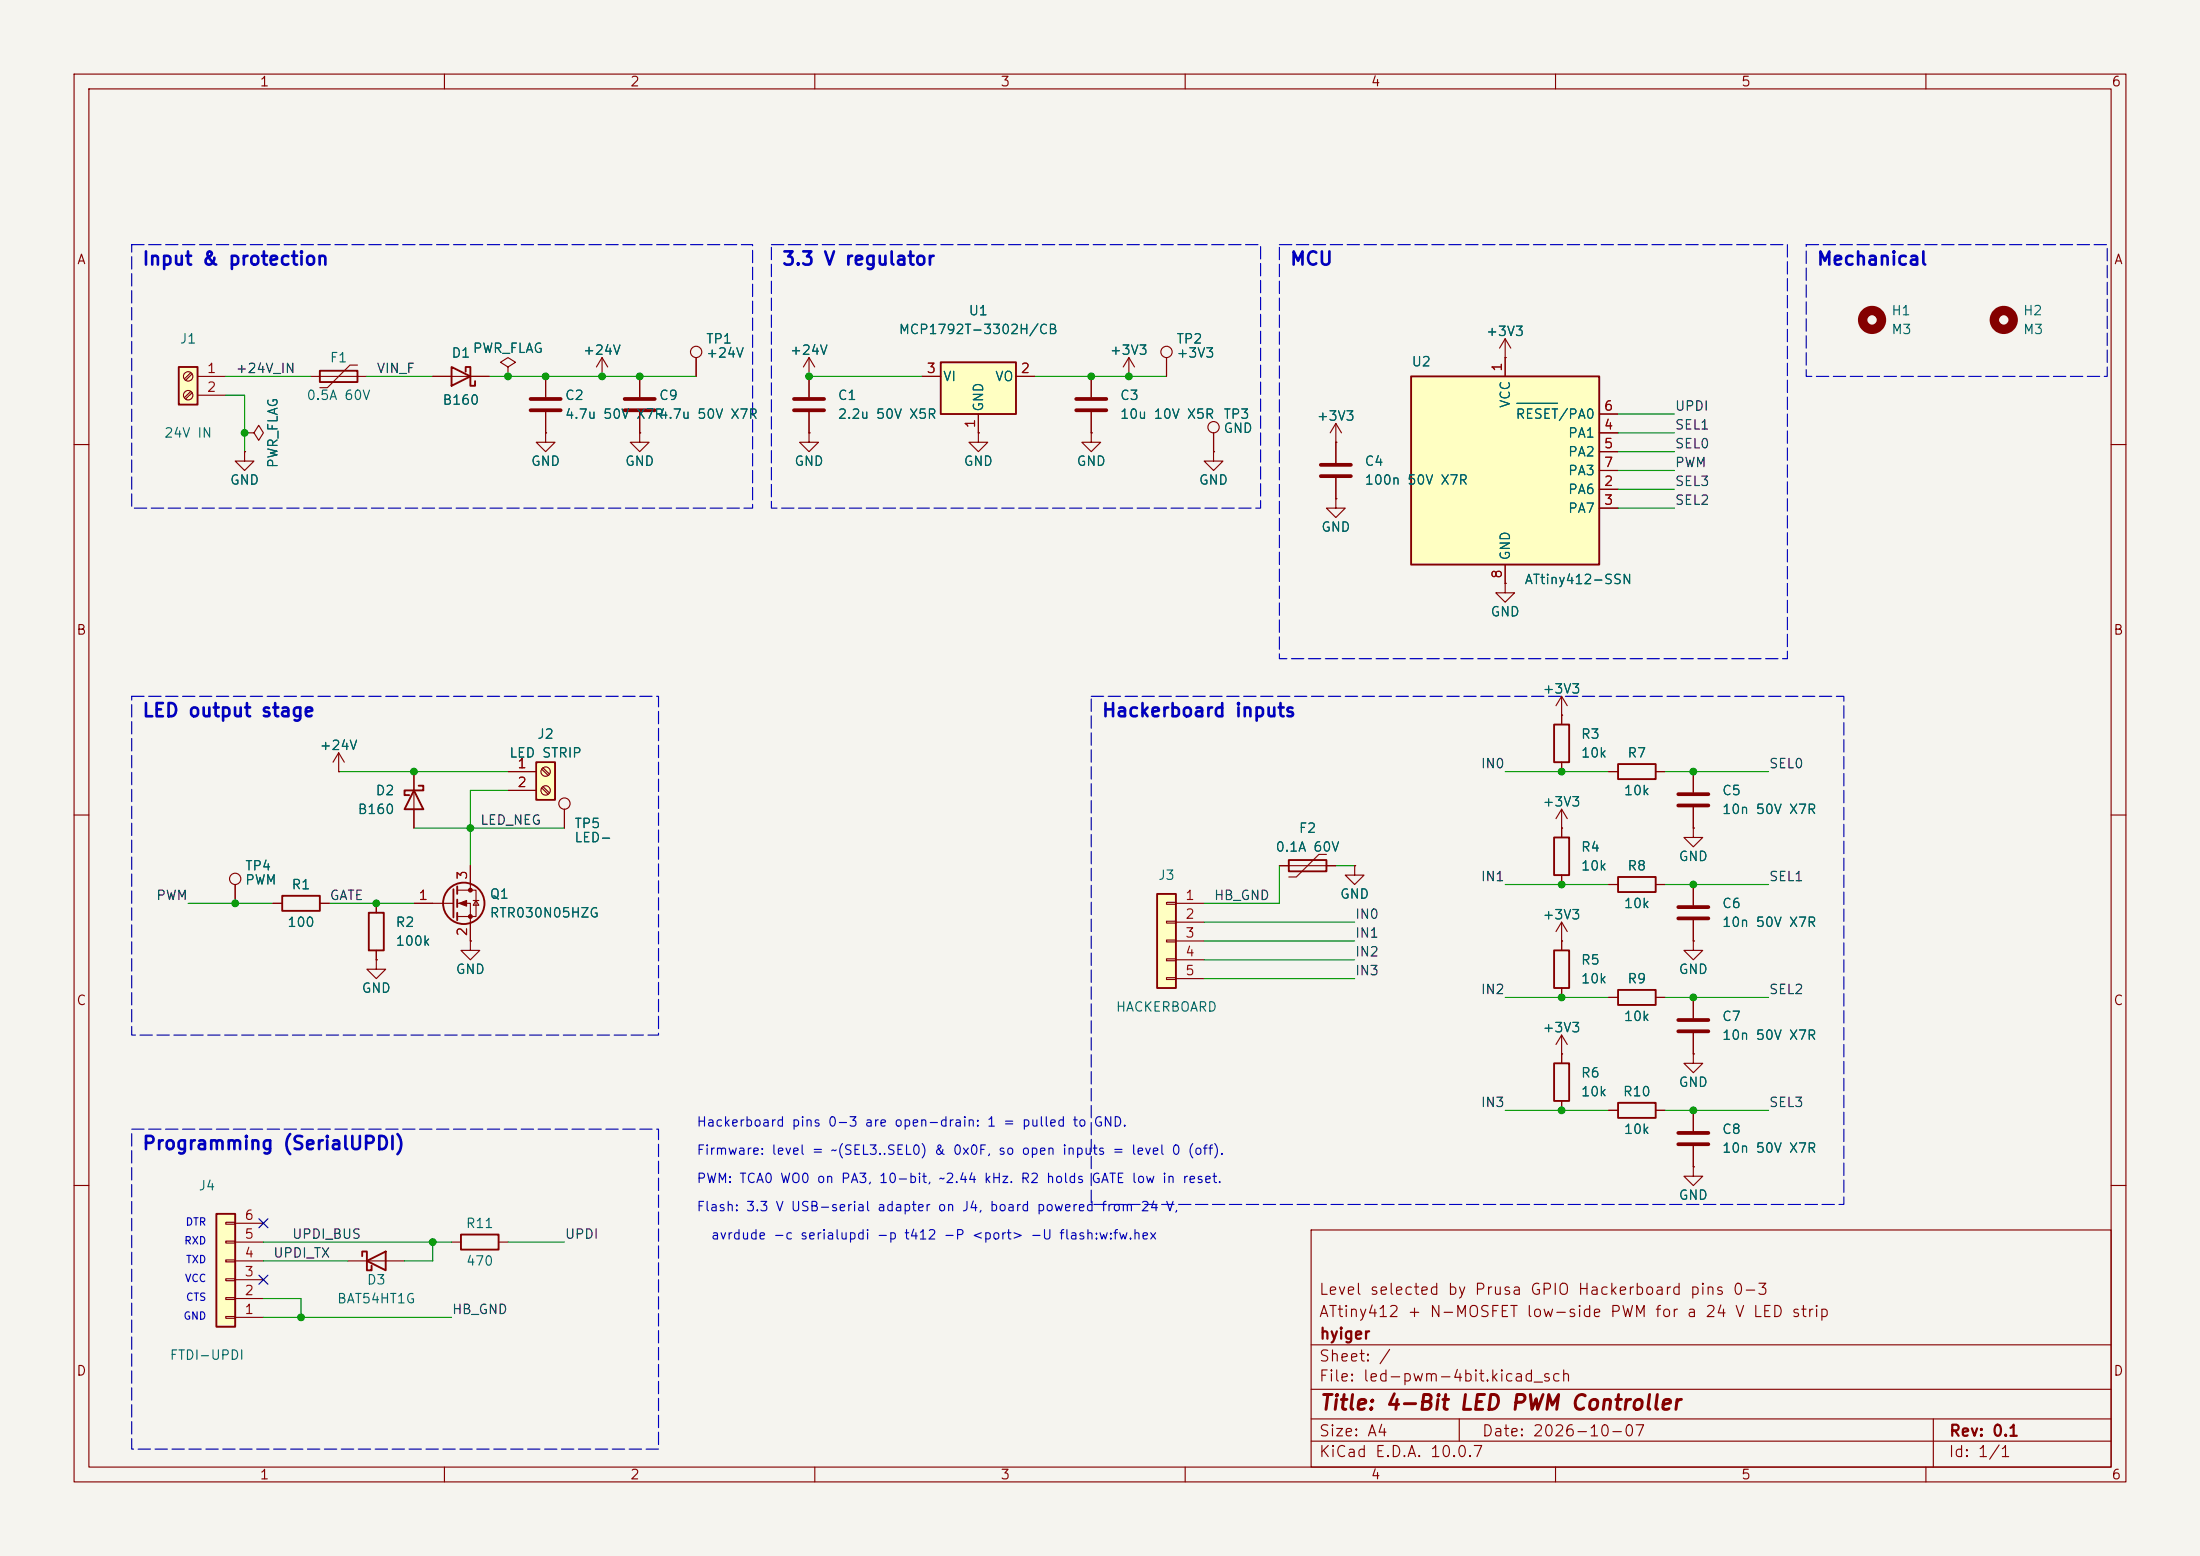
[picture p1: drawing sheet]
<svg xmlns="http://www.w3.org/2000/svg" width="297mm" height="210mm" viewBox="0 0 297 210" stroke-linecap="round" stroke-linejoin="round" font-family="sans-serif">
<path d="M0 0h297v210h-297z" fill="#f5f4ef" stroke="#f5f4ef" stroke-width=".14"/>
<g fill="none" stroke="#840000" stroke-width=".15">
<path d="M10 10h277v190h-277zM12 12h273v186h-273zM60 10v2M110 10v2M160 10v2M210 10v2M260 10v2M109.2 50.8h.1M109.2 48.3l-.7 1.2M109.2 48.3l.8 1.2M109.2 48.3v5.3M109.2 55.6v2.8"/>
<path d="M132.1 58.4v1.3h1.2l-1.2 1.3-1.3-1.3h1.3M132.1 58.4h.1M147.3 58.4v1.3h1.3l-1.3 1.3-1.3-1.3h1.3M147.3 58.4h.1M147.3 50.8v2.8M147.3 55.6v2.8M152.4 50.8h.1M152.4 48.3l-.8 1.2M152.4 48.3l.8 1.2M152.4 48.3v2.5M157.5 48.3v2.5M10 60h2"/>
<path d="M163.8 61v1.2h1.3l-1.3 1.3-1.2-1.3h1.2M163.8 61h.1M285 60h2M210.8 96.5h.1M210.8 94l-.7 1.3M210.8 94l.8 1.3M210.8 94v2.5M10 110h2M210.8 111.8h.1M210.8 109.2v2.6M210.8 109.2l-.7 1.3M210.8 109.2l.8 1.3"/>
<path d="M285 110h2M50.8 129.5v1.3h1.3l-1.3 1.3-1.3-1.3h1.3M50.8 129.5h.1M217.2 149.9h1.2M223.5 149.9h1.3M228.6 157.5v1.3h1.3l-1.3 1.2-1.3-1.2h1.3M228.6 157.5h.1M228.6 149.9v2.8M228.6 154.7v2.8M10 160h2M177 166h108v32h-108zM285 160h2"/>
<path d="M60 198v2M110 198v2M160 198v2M177 194.5h108M177 191.5h108M177 187.5h108M177 181.5h108M197 191.5v3M210 198v2M260 198v2M261 191.5v6.5"/>
<circle cx="157.5" cy="47.5" r=".76"/>
</g>
<path d="M107.2 53.8h4.1M107.2 55.4h4.1M145.3 53.8h4.1M145.3 55.4h4.1M226.6 152.9h4M226.6 154.4h4" fill="none" stroke="#840000" stroke-width=".51"/>
<path d="M218.4 148.8h5.1v2.1h-5.1z" fill="none" stroke="#840000" stroke-width=".25"/>
<path d="M127 48.9h10.2v7h-10.2z" fill="#ffffc2"/>
<path d="M127 48.9h10.2v7h-10.2z" fill="none" stroke="#840000" stroke-width=".25"/>
<path d="M109.2 58.4v1.3h1.3l-1.3 1.3-1.3-1.3h1.3M109.2 58.4h.1M124.5 50.8h2.5M132.1 55.9v2.5M137.2 50.8h2.5" fill="none" stroke="#840000" stroke-width=".15"/>
<path d="M156.2 120.7h2.5v12.7h-2.5z" fill="#ffffc2"/>
<path d="M61 49.5l2.5 1.3-2.5 1.3zM62.9 50.2v-.7h.6v2.6h.6v-.7M209.8 97.8h2v5.1h-2zM174 116.1h5.1v1.5h-5.1zM209.8 113h2v5.1h-2zM218.4 103.1h5.1v2.1h-5.1zM218.4 118.4h5.1v2h-5.1zM156.2 120.7h2.5v12.7h-2.5zM209.8 128.3h2v5.1h-2zM218.4 133.6h5.1v2h-5.1z" fill="none" stroke="#840000" stroke-width=".25"/>
<g fill="none" stroke="#840000" stroke-width=".15">
<path d="M58.4 50.8h7.6M68.6 49.5l1-.6-1-.6-1 .6 1 .6v1.3M68.6 50.8h.1M73.7 50.8v2.8M73.7 55.6v2.8M81.3 50.8h.1M81.3 48.3l-.8 1.2M81.3 48.3l.7 1.2M81.3 48.3v2.5M210.8 96.5v1.3M172.7 116.8h7.6M179.1 115.3h-1l-3.1 3.1h-1"/>
<path d="M182.9 116.8v1.3h1.2l-1.2 1.3-1.3-1.3h1.3M182.9 116.8h.1M210.8 102.9v1.2M210.8 111.8v1.2M210.8 118.1v1.3M217.2 104.1h1.2M217.2 119.4h1.2M223.5 104.1h1.3M223.5 119.4h1.3M228.6 104.1v2.8M228.6 109v2.8M157.5 121.8h1.2v.2h-1.2z"/>
<path d="M157.5 124.3h1.2v.3h-1.2zM157.5 126.9h1.2v.2h-1.2zM157.5 129.4h1.2v.3h-1.2zM157.5 132h1.2v.2h-1.2zM158.7 121.9h3.9M158.7 124.5h3.9M158.7 127h3.9M158.7 129.5h3.9M158.7 132.1h3.9M210.8 127h.1M210.8 124.5v3.8M210.8 133.4v1.2"/>
<path d="M210.8 124.5l-.7 1.2M210.8 124.5l.8 1.2M217.2 134.6h1.2M223.5 134.6h1.3M228.6 127v1.3h1.3l-1.3 1.2-1.3-1.2h1.3M228.6 127h.1"/>
</g>
<path d="M71.6 53.8h4.1M71.6 55.4h4.1M226.6 107.2h4M226.6 108.7h4" fill="none" stroke="#840000" stroke-width=".51"/>
<path d="M24.1 49.5h2.6v5.1h-2.6z" fill="#ffffc2"/>
<path d="M24.1 49.5h2.6v5.1h-2.6zM43.2 50h5.1v1.6h-5.1zM209.8 143.5h2v5.1h-2z" fill="none" stroke="#840000" stroke-width=".25"/>
<g fill="none" stroke="#840000" stroke-width=".15">
<path d="M25.8 50.3l-.9 .8M25.8 52.8l-.9 .9M25.9 50.5l-.8 .8M25.9 53l-.8 .8M26.7 50.8h3.8M26.7 53.3h3.8M33 58.4h1.3l.6-1 .7 1-.7 1-.6-1M33 58.4h.1M41.9 50.8h7.6M48.3 49.3h-1.1l-3 3h-1M73.7 58.4v1.3h1.2l-1.2 1.3-1.3-1.3h1.3M73.7 58.4h.1"/>
<path d="M86.4 58.4v1.3h1.2l-1.2 1.3-1.3-1.3h1.3M86.4 58.4h.1M86.4 50.8v2.8M86.4 55.6v2.8M94 48.3v2.5M180.3 59.7h.1M180.3 57.2l-.7 1.2M180.3 57.2l.8 1.2M180.3 57.2v2.5M203.2 48.3h.1M203.2 45.7l-.8 1.3M203.2 45.7l.8 1.3"/>
<path d="M203.2 45.7v2.6M33 61v1.2h1.3l-1.3 1.3-1.3-1.3h1.3M33 61h.1M180.3 67.3v1.3h1.3l-1.3 1.3-1.2-1.3h1.2M180.3 67.3h.1M203.2 78.7v1.3h1.3l-1.3 1.3-1.3-1.3h1.3M203.2 78.7h.1M228.6 119.4v2.8M210.8 139.7l-.7 1.3M210.8 139.7l.8 1.3M210.8 139.7v3.8M228.6 124.2v2.8"/>
<path d="M210.8 142.2h.1M210.8 148.6v1.3"/>
<circle cx="25.4" cy="50.8" r=".63"/>
<circle cx="25.4" cy="53.3" r=".63"/>
<circle cx="94" cy="47.5" r=".76"/>
</g>
<path d="M84.3 53.8h4.1M84.3 55.4h4.1M226.6 122.4h4M226.6 124h4" fill="none" stroke="#840000" stroke-width=".51"/>
<path d="M190.5 50.8h25.4v25.4h-25.4z" fill="#ffffc2"/>
<path d="M190.5 50.8h25.4v25.4h-25.4zM55.9 106.7l1.2 2.5h-2.5zM56.5 106h.6v.7h-2.5v.6h.6M49.8 123.2h2v5.1h-2zM48.9 169.5v-.6h.6v2.6h.7v-.7M49.5 170.2l2.6-1.3v2.6zM62.2 166.6h5.1v2.1h-5.1z" fill="none" stroke="#840000" stroke-width=".25"/>
<g fill="none" stroke="#840000" stroke-width=".15">
<path d="M163.8 58.4v2.6M180.3 59.7v2.8M203.2 48.3v2.5M215.9 58.4h2.5M215.9 55.9h2.5M180.3 64.5v2.8M203.2 76.2v2.5M215.9 66h2.5M215.9 68.6h2.5M215.9 61h2.5M215.9 63.5h2.5M55.9 104.1v7.7"/>
<path d="M228.6 111.8v1.2h1.3l-1.3 1.3-1.3-1.3h1.3M228.6 111.8h.1M50.8 121.9v1.3M50.8 128.3v1.2M228.6 134.6v2.8M228.6 139.4v2.8M228.6 142.2v1.3h1.3l-1.3 1.3-1.3-1.3h1.3M228.6 142.2h.1M47 170.2h7.6M61 167.6h1.2M67.3 167.6h1.3"/>
<circle cx="163.8" cy="57.7" r=".76"/>
</g>
<path d="M204.8 54.4h5.5" fill="none" stroke="#006464" stroke-width=".15"/>
<path d="M178.3 62.7h4.1M178.3 64.3h4.1M226.6 137.7h4M226.6 139.2h4" fill="none" stroke="#840000" stroke-width=".51"/>
<g fill="none" stroke="#840000" stroke-width="1.3">
<circle cx="252.7" cy="43.2" r="1.27"/>
<circle cx="270.5" cy="43.2" r="1.27"/>
</g>
<path d="M29.2 163.8h2.5v15.3h-2.5z" fill="#ffffc2"/>
<g fill="none" stroke="#840000" stroke-width=".25">
<path d="M61.7 119.6v1.1M61.2 120v3.8M61.7 121.4v1M61.7 123.2v1M29.2 163.8h2.5v15.3h-2.5z"/>
<circle cx="62.6" cy="121.9" r="2.79"/>
</g>
<g fill="none" stroke="#840000" stroke-width=".15">
<path d="M63.5 116.8v3.3M76.2 109.2v2.6M55.9 121.9h5.3M61.7 120.1h2.6v3.6h-2.6M61.7 121.9h1.8v5.1M63.9 121.5h.7M64.3 121.5l.3 .7h-.7zM30.5 177.7h1.2v.2h-1.2zM30.5 175.1h1.2v.3h-1.2zM30.5 172.6h1.2v.2h-1.2zM30.5 170.1h1.2v.2h-1.2zM30.5 167.5h1.2v.3h-1.2z"/>
<path d="M30.5 165h1.2v.2h-1.2zM31.7 177.8h3.9M31.7 175.3h3.9M31.7 172.7h3.9M31.7 170.2h3.9M31.7 167.6h3.9M31.7 165.1h3.9"/>
<circle cx="76.2" cy="108.5" r=".76"/>
</g>
<g fill="#840000" stroke="#840000" stroke-width=".15">
<path d="M62 121.9l1-.4v.8z"/>
<circle cx="63.5" cy="120.1" r=".25"/>
<circle cx="63.5" cy="123.7" r=".25"/>
</g>
<path d="M72.4 102.9h2.5v5.1h-2.5z" fill="#ffffc2"/>
<path d="M72.4 102.9h2.5v5.1h-2.5zM38.1 120.9h5.1v2h-5.1z" fill="none" stroke="#840000" stroke-width=".25"/>
<g fill="none" stroke="#840000" stroke-width=".15">
<path d="M33 58.4h.1M58.4 50.8h2.6M63.5 50.8h2.5M68.6 50.8h.1M73.7 58.4h.1M73.7 50.8v2.8M73.7 55.6v2.8M81.3 50.8h.1M86.4 58.4h.1M86.4 50.8v2.8M86.4 55.6v2.8M94 48.3v2.5"/>
<path d="M109.2 58.4h.1M109.2 50.8h.1M109.2 50.8v2.8M109.2 55.6v2.8M124.5 50.8h2.5M132.1 58.4h.1M132.1 55.9v2.5M137.2 50.8h2.5M147.3 58.4h.1M147.3 50.8v2.8M147.3 55.6v2.8M152.4 50.8h.1"/>
<path d="M157.5 48.3v2.5M163.8 58.4v2.6M180.3 59.7h.1M180.3 59.7v2.8M203.2 48.3h.1M203.2 48.3v2.5M215.9 58.4h2.5M215.9 55.9h2.5M33 61h.1M163.8 61h.1M180.3 67.3h.1M180.3 64.5v2.8"/>
<path d="M203.2 78.7h.1M203.2 76.2v2.5M215.9 66h2.5M215.9 68.6h2.5M215.9 61h2.5M215.9 63.5h2.5M210.8 96.5h.1M210.8 96.5v1.3M31.7 119.4v2.5M45.7 104.1h.1M45.7 101.6l-.7 1.3M45.7 101.6l.8 1.3"/>
<path d="M45.7 101.6v2.5M55.9 104.1v2.6M55.9 109.2v2.6M63.5 116.8v2.6M68.6 104.1h3.8M68.6 106.7h3.8M73.1 103.8l.9 .8M73.1 106.3l.9 .9M73.3 103.6l.9 .9M73.3 106.2l.9 .8M76.2 109.2v2.6M172.7 116.8h1.3"/>
<path d="M179.1 116.8h1.2M182.9 116.8h.1M210.8 111.8h.1M210.8 102.9v1.2M210.8 111.8v1.2M210.8 118.1v1.3M217.2 104.1h1.2M217.2 119.4h1.2M223.5 104.1h1.3M223.5 119.4h1.3M228.6 111.8h.1M228.6 104.1v2.8"/>
<path d="M228.6 109v2.8M228.6 119.4v2.8M36.8 121.9h1.3M43.2 121.9h1.2M50.8 129.5h.1M50.8 121.9v1.3M50.8 128.3v1.2M55.9 121.9h2.5M63.5 127v1.3h1.3l-1.3 1.2-1.3-1.2h1.3M63.5 127h.1M63.5 124.5v2.5M210.8 127h.1"/>
<path d="M210.8 127v1.3M210.8 133.4v1.2M217.2 134.6h1.2M223.5 134.6h1.3M228.6 127h.1M228.6 124.2v2.8M228.6 134.6v2.8M228.6 139.4v2.8M210.8 142.2h.1M210.8 142.2v1.3M210.8 148.6v1.3M217.2 149.9h1.2"/>
<path d="M223.5 149.9h1.3M228.6 157.5h.1M228.6 142.2h.1M228.6 149.9v2.8M228.6 154.7v2.8"/>
<circle cx="31.7" cy="118.6" r=".76"/>
<circle cx="73.7" cy="106.7" r=".63"/>
<circle cx="73.7" cy="104.1" r=".63"/>
</g>
<g fill="none" stroke="#009600" stroke-width=".15">
<path d="M30.5 50.8h11.4M30.5 53.3h2.5v7.7M49.5 50.8h8.9M66 50.8h28M109.2 50.8h15.3M139.7 50.8h17.8M218.4 55.9h7.7M218.4 58.4h7.7M218.4 68.6h7.7M218.4 63.5h7.7M218.4 61h7.7M218.4 66h7.7"/>
<path d="M45.7 104.1h22.9M55.9 111.8h20.3M68.6 106.7h-5.1v10.1M172.7 116.8v5.1h-10.1M180.3 116.8h2.6M203.2 104.1h14M203.2 119.4h14M224.8 104.1h14M224.8 119.4h14M25.4 121.9h11.4M44.4 121.9h11.5M162.6 132.1h20.3"/>
<path d="M162.6 129.5h20.3M162.6 127h20.3M162.6 124.5h20.3M203.2 134.6h14M224.8 134.6h14M203.2 149.9h14M224.8 149.9h14M35.6 177.8h25.4M35.6 170.2h11.4M35.6 167.6h25.4M35.6 175.3h5v2.5M58.4 167.6v2.6h-3.8"/>
<path d="M68.6 167.6h7.6"/>
</g>
<path d="M35 172.1l1.2 1.2M35 164.5l1.2 1.2M36.2 172.1l-1.2 1.2M36.2 164.5l-1.2 1.2" fill="none" stroke="#000084" stroke-width=".15"/>
<path d="M17.8 33h83.8v35.6h-83.8zM104.1 33h66.1v35.6h-66.1zM172.7 33h68.6v55.9h-68.6zM243.8 33h40.7v17.8h-40.7zM17.8 94h71.1v45.7h-71.1zM147.3 94h101.6v68.6h-101.6zM17.8 152.4h71.1v43.2h-71.1z" fill="none" stroke="#0000c2" stroke-width=".15" stroke-dasharray="1.7 .6"/>
<path d="M204.8 54.4h5.5" fill="none" stroke="#006464" stroke-width=".15"/>
<g fill="#009600" stroke="#009600" stroke-width=".14">
<circle cx="210.8" cy="119.4" r=".46"/>
<circle cx="210.8" cy="104.1" r=".46"/>
<circle cx="33" cy="58.4" r=".46"/>
<circle cx="81.3" cy="50.8" r=".46"/>
<circle cx="73.7" cy="50.8" r=".46"/>
<circle cx="68.6" cy="50.8" r=".46"/>
<circle cx="40.6" cy="177.8" r=".46"/>
<circle cx="58.4" cy="167.6" r=".46"/>
<circle cx="228.6" cy="104.1" r=".46"/>
<circle cx="31.7" cy="121.9" r=".46"/>
<circle cx="50.8" cy="121.9" r=".46"/>
<circle cx="63.5" cy="111.8" r=".46"/>
<circle cx="55.9" cy="104.1" r=".46"/>
<circle cx="228.6" cy="149.9" r=".46"/>
<circle cx="228.6" cy="134.6" r=".46"/>
<circle cx="228.6" cy="119.4" r=".46"/>
<circle cx="210.8" cy="149.9" r=".46"/>
<circle cx="210.8" cy="134.6" r=".46"/>
<circle cx="86.4" cy="50.8" r=".46"/>
<circle cx="109.2" cy="50.8" r=".46"/>
<circle cx="152.4" cy="50.8" r=".46"/>
<circle cx="147.3" cy="50.8" r=".46"/>
</g>
<text font-size="2" fill="#840000" x="178" y="190.8">Title: 4-Bit LED PWM Controller</text>
<g font-size="1.8" fill="#0000c2">
<text x="19.1" y="36.2">Input &amp; protection</text>
<text x="105.5" y="36.2">3.3 V regulator</text>
<text x="174" y="36.2">MCU</text>
<text x="245.2" y="36.2">Mechanical</text>
<text x="19.1" y="97.2">LED output stage</text>
<text x="148.6" y="97.2">Hackerboard inputs</text>
<text x="19.1" y="155.6">Programming (SerialUPDI)</text>
</g>
<g font-size="1.5" fill="#840000">
<text x="178" y="178.1">ATtiny412 + N-MOSFET low-side PWM for a 24 V LED strip</text>
<text x="178" y="175.1">Level selected by Prusa GPIO Hackerboard pins 0-3</text>
<text x="178" y="184.1">Sheet: /</text>
<text x="178" y="181.1">hyiger</text>
<text x="178" y="186.8">File: led-pwm-4bit.kicad_sch</text>
<text x="178" y="197">KiCad E.D.A. 10.0.7</text>
<text x="178" y="194.2">Size: A4</text>
<text x="200" y="194.2">Date: 2026-10-07</text>
<text x="263" y="197">Id: 1/1</text>
<text x="263" y="194.2">Rev: 0.1</text>
</g>
<g font-size="1.3" fill="#840000">
<text x="35" y="12">1</text>
<text x="85" y="12">2</text>
<text x="135" y="12">3</text>
<text x="185" y="12">4</text>
<text x="235" y="12">5</text>
<text x="285" y="12">6</text>
<text x="10.3" y="36">A</text>
<text x="285.3" y="36">A</text>
<text x="10.2" y="86">B</text>
<text x="285.2" y="86">B</text>
<text x="10.2" y="136">C</text>
<text x="285.2" y="136">C</text>
<text x="10.2" y="186">D</text>
<text x="285.2" y="186">D</text>
<text x="35" y="200">1</text>
<text x="85" y="200">2</text>
<text x="135" y="200">3</text>
<text x="185" y="200">4</text>
<text x="235" y="200">5</text>
<text x="285" y="200">6</text>
</g>
<g font-size="1.3" fill="#006464">
<text x="24.2" y="46.7">J1</text>
<text x="63.7" y="48">PWR_FLAG</text>
<text x="95.2" y="46.7">TP1</text>
<text x="121.2" y="45.4">MCP1792T-3302H/CB</text>
<text x="130.7" y="42.9">U1</text>
<text x="158.7" y="46.7">TP2</text>
<text x="200.5" y="45.7">+3V3</text>
<text x="255.3" y="42.9">H1</text>
<text x="255.3" y="45.4">M3</text>
<text x="273" y="42.9">H2</text>
<text x="273" y="45.4">M3</text>
<text x="44.4" y="49.2">F1</text>
<text x="60.9" y="48.6">D1</text>
<text x="78.6" y="48.2">+24V</text>
<text x="95.2" y="48.6">+24V</text>
<text x="106.6" y="48.2">+24V</text>
<text x="127.2" y="51.8">VI</text>
<text x="134.3" y="51.8">VO</text>
<text x="149.7" y="48.2">+3V3</text>
<text x="158.7" y="48.6">+3V3</text>
<text x="190.5" y="49.8">U2</text>
<text x="22.1" y="59.4">24V IN</text>
<text x="41.3" y="54.3">0.5A 60V</text>
<text x="59.7" y="54.9">B160</text>
<text x="76.2" y="54.3">C2</text>
<text x="76.2" y="56.8">4.7u 50V X7R</text>
<text x="88.9" y="54.3">C9</text>
<text x="88.9" y="56.8">4.7u 50V X7R</text>
<text x="113" y="54.3">C1</text>
<text x="113" y="56.8">2.2u 50V X5R</text>
<text x="133" y="55.7" transform="rotate(-90 133 55.7)">GND</text>
<text x="151.1" y="54.3">C3</text>
<text x="151.1" y="56.8">10u 10V X5R</text>
<text x="165.1" y="56.8">TP3</text>
<text x="165.1" y="58.7">GND</text>
<text x="177.7" y="57.1">+3V3</text>
<text x="204.2" y="55.2" transform="rotate(-90 204.2 55.2)">VCC</text>
<text x="204.5" y="56.8">RESET/PA0</text>
<text x="211.6" y="59.4">PA1</text>
<text x="31" y="65.7">GND</text>
<text x="37.8" y="63.3" transform="rotate(-90 37.8 63.3)">PWR_FLAG</text>
<text x="71.6" y="63.2">GND</text>
<text x="84.3" y="63.2">GND</text>
<text x="107.2" y="63.2">GND</text>
<text x="130" y="63.2">GND</text>
<text x="145.3" y="63.2">GND</text>
<text x="161.8" y="65.7">GND</text>
<text x="184.1" y="63.2">C4</text>
<text x="184.1" y="65.7">100n 50V X7R</text>
<text x="211.6" y="61.9">PA2</text>
<text x="211.6" y="64.5">PA3</text>
<text x="211.6" y="67">PA6</text>
<text x="211.6" y="69.5">PA7</text>
<text x="178.3" y="72.1">GND</text>
<text x="204.2" y="75.7" transform="rotate(-90 204.2 75.7)">GND</text>
<text x="201.1" y="83.5">GND</text>
<text x="205.7" y="79.2">ATtiny412-SSN</text>
<text x="208.2" y="93.9">+3V3</text>
<text x="43.1" y="101.5">+24V</text>
<text x="72.4" y="100">J2</text>
<text x="213.3" y="100">R3</text>
<text x="50.6" y="107.6">D2</text>
<text x="68.7" y="102.6">LED STRIP</text>
<text x="213.3" y="102.6">10k</text>
<text x="219.1" y="107.6">10k</text>
<text x="219.6" y="102.6">R7</text>
<text x="232.4" y="107.6">C5</text>
<text x="48.2" y="110.2">B160</text>
<text x="77.5" y="112.1">TP5</text>
<text x="77.5" y="114">LED-</text>
<text x="175.3" y="112.7">F2</text>
<text x="208.2" y="109.2">+3V3</text>
<text x="232.4" y="110.2">10n 50V X7R</text>
<text x="33" y="117.8">TP4</text>
<text x="33" y="119.7">PWM</text>
<text x="156.3" y="119.1">J3</text>
<text x="172.1" y="115.3">0.1A 60V</text>
<text x="213.3" y="115.3">R4</text>
<text x="213.3" y="117.8">10k</text>
<text x="219.6" y="117.8">R8</text>
<text x="226.5" y="116.5">GND</text>
<text x="38.7" y="125.4">100</text>
<text x="39.3" y="120.3">R1</text>
<text x="53.3" y="125.4">R2</text>
<text x="66" y="121.6">Q1</text>
<text x="66" y="124.2">RTR030N05HZG</text>
<text x="180.8" y="121.6">GND</text>
<text x="208.2" y="124.4">+3V3</text>
<text x="219.1" y="122.9">10k</text>
<text x="232.4" y="122.9">C6</text>
<text x="232.4" y="125.4">10n 50V X7R</text>
<text x="53.3" y="128">100k</text>
<text x="61.4" y="131.8">GND</text>
<text x="213.3" y="130.5">R5</text>
<text x="226.5" y="131.8">GND</text>
<text x="48.7" y="134.3">GND</text>
<text x="150.5" y="136.9">HACKERBOARD</text>
<text x="213.3" y="133">10k</text>
<text x="219.6" y="133">R9</text>
<text x="208.2" y="139.6">+3V3</text>
<text x="219.1" y="138.1">10k</text>
<text x="232.4" y="138.1">C7</text>
<text x="232.4" y="140.7">10n 50V X7R</text>
<text x="213.3" y="145.7">R6</text>
<text x="213.3" y="148.3">10k</text>
<text x="219" y="148.3">R10</text>
<text x="226.5" y="147">GND</text>
<text x="219.1" y="153.4">10k</text>
<text x="232.4" y="153.4">C8</text>
<text x="232.4" y="155.9">10n 50V X7R</text>
<text x="26.7" y="161">J4</text>
<text x="62.8" y="166.1">R11</text>
<text x="226.5" y="162.3">GND</text>
<text x="49.4" y="173.7">D3</text>
<text x="62.8" y="171.1">470</text>
<text x="45.4" y="176.2">BAT54HT1G</text>
<text x="22.8" y="183.8">FTDI-UPDI</text>
</g>
<g font-size="1.3" fill="#a90000">
<text x="27.8" y="50.7">1</text>
<text x="27.8" y="53.2">2</text>
<text x="125" y="50.7">3</text>
<text x="137.7" y="50.7">2</text>
<text x="203.1" y="50.3" transform="rotate(-90 203.1 50.3)">1</text>
<text x="131.9" y="57.9" transform="rotate(-90 131.9 57.9)">1</text>
<text x="216.4" y="58.3">4</text>
<text x="216.4" y="55.7">6</text>
<text x="216.4" y="65.9">2</text>
<text x="216.4" y="60.8">5</text>
<text x="216.4" y="63.4">7</text>
<text x="216.4" y="68.4">3</text>
<text x="203.1" y="78.2" transform="rotate(-90 203.1 78.2)">8</text>
<text x="69.8" y="104">1</text>
<text x="69.8" y="106.5">2</text>
<text x="63.4" y="118.8" transform="rotate(-90 63.4 118.8)">3</text>
<text x="56.4" y="121.8">1</text>
<text x="159.9" y="121.8">1</text>
<text x="159.9" y="124.3">2</text>
<text x="63.4" y="126.5" transform="rotate(-90 63.4 126.5)">2</text>
<text x="159.9" y="126.9">3</text>
<text x="159.9" y="129.4">4</text>
<text x="159.9" y="131.9">5</text>
<text x="32.9" y="167.5">5</text>
<text x="32.9" y="165">6</text>
<text x="32.9" y="172.6">3</text>
<text x="32.9" y="170">4</text>
<text x="32.9" y="177.7">1</text>
<text x="32.9" y="175.1">2</text>
</g>
<g font-size="1.3" fill="#0f0f0f">
<text x="31.7" y="50.7">+24V_IN</text>
<text x="50.8" y="50.7">VIN_F</text>
<text x="226" y="55.8">UPDI</text>
<text x="226" y="58.3">SEL1</text>
<text x="226" y="65.9">SEL3</text>
<text x="226" y="60.8">SEL0</text>
<text x="226" y="63.4">PWM</text>
<text x="226" y="68.5">SEL2</text>
<text x="199.8" y="104">IN0</text>
<text x="238.7" y="104">SEL0</text>
<text x="64.7" y="111.6">LED_NEG</text>
<text x="199.8" y="119.3">IN1</text>
<text x="238.7" y="119.3">SEL1</text>
<text x="21" y="121.8">PWM</text>
<text x="44.4" y="121.8">GATE</text>
<text x="163.8" y="121.8">HB_GND</text>
<text x="182.9" y="124.3">IN0</text>
<text x="182.9" y="126.9">IN1</text>
<text x="182.9" y="129.4">IN2</text>
<text x="182.9" y="132">IN3</text>
<text x="199.8" y="134.5">IN2</text>
<text x="238.7" y="134.5">SEL2</text>
<text x="199.8" y="149.7">IN3</text>
<text x="238.7" y="149.7">SEL3</text>
<text x="39.3" y="167.5">UPDI_BUS</text>
<text x="76.2" y="167.5">UPDI</text>
<text x="36.8" y="170.1">UPDI_TX</text>
<text x="60.9" y="177.7">HB_GND</text>
</g>
<g font-size="1.3" fill="#0000c2">
<text x="94" y="152.4">Hackerboard pins 0-3 are open-drain: 1 = pulled to</text>
<text x="147.5" y="152.4">GND.</text>
<text x="94" y="156.2">Firmware: level = ~(SEL3..SEL0) &amp; 0x0F, so open inputs = level 0 (off).</text>
<text x="94" y="160">PWM: TCA0 WO0 on PA3, 10-bit, ~2.44 kHz. R2 holds GATE low in reset.</text>
<text x="94" y="163.8">Flash: 3.3 V USB-serial adapter on J4, board powered from 24 V,</text>
<text x="95.9" y="167.6">avrdude -c serialupdi -p t412 -P &lt;port&gt; -U flash:w:fw.hex</text>
</g>
<g font-size="1" fill="#0000c2">
<text x="25" y="165.7">DTR</text>
<text x="24.8" y="168.2">RXD</text>
<text x="24.9" y="173.3">VCC</text>
<text x="25" y="170.7">TXD</text>
<text x="24.7" y="178.4">GND</text>
<text x="25" y="175.8">CTS</text>
</g>
</svg>
